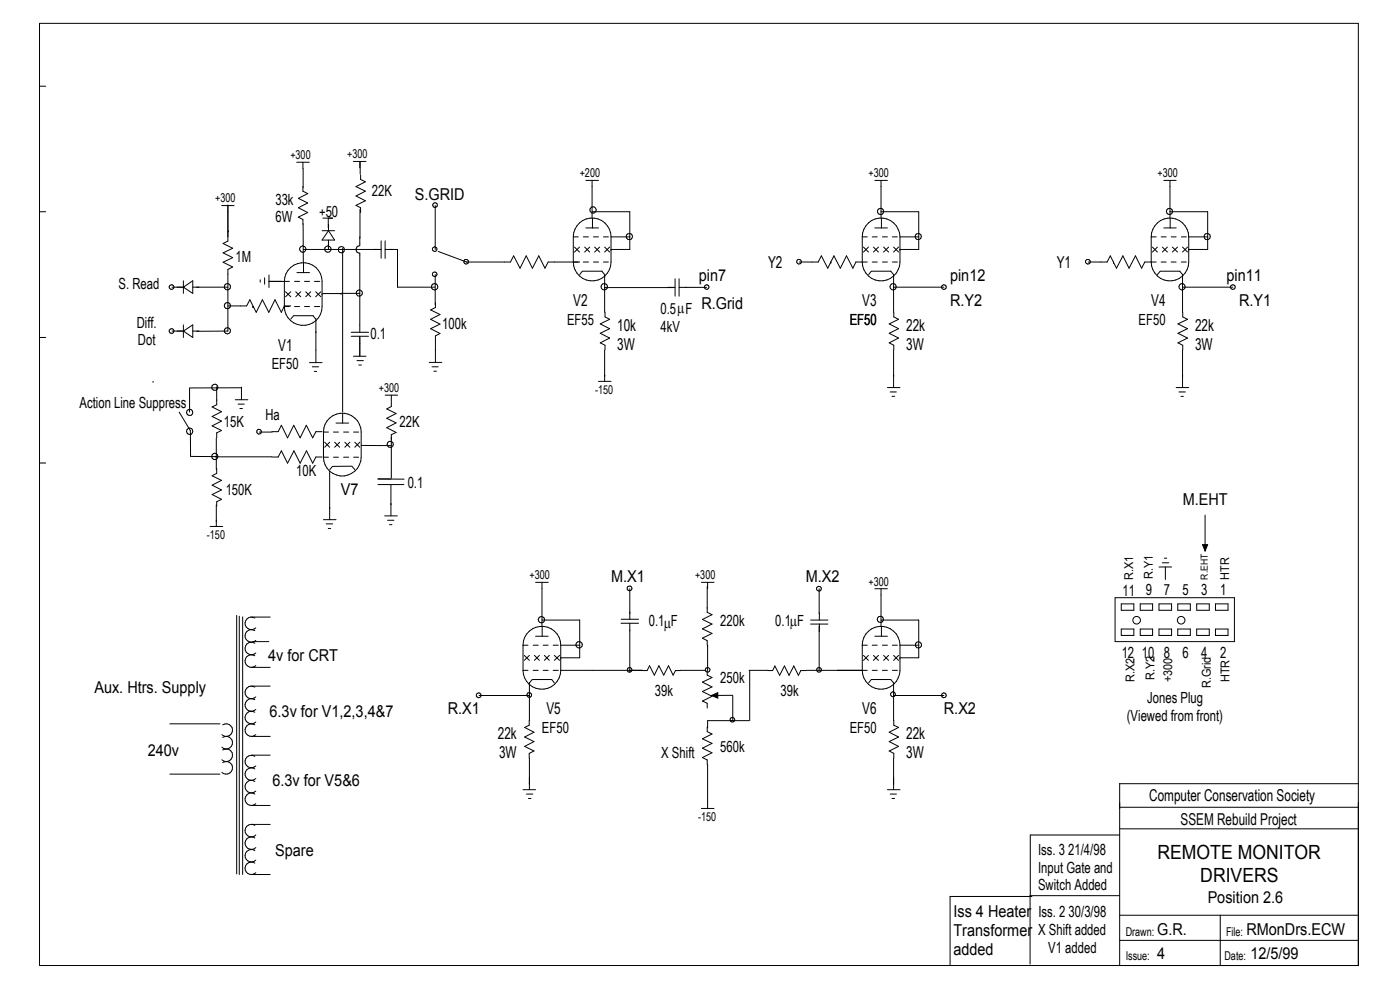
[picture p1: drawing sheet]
<svg xmlns="http://www.w3.org/2000/svg" width="297mm" height="210mm" viewBox="0 0 297 210" stroke-linecap="round" stroke-linejoin="round" font-family="sans-serif">
<g fill="none" stroke="#000" stroke-width=".21">
<path d="M8.4 18.3h1.3M8.4 5h279.8v199.8h-279.8zM62.9 34.4h2.7M64.3 34.4v6.2l1 .5-2 1 2 1-2 1 2 1-2 1 1 .5v1M75 34.2h2.6M76.3 34.2v1.4M76.4 34.2v2.7M76.5 37.1v1l1 .5-2 1 2 1-2 1 2 1-2 1 1 .5v1M124.3 38.3h2.7M125.6 38.3v8M185.6 38.3h2.7M186.9 38.3v8"/>
<path d="M246.9 38.3h2.6M248.2 38.3v8M8.4 44.9h1.3M38.9 59.6v2.6M47 43.6h2.7M48.3 43.5v7.6l-1 .5 2.1 1.1-2.1 .9 2.1 1.1-2.1 .9 2.1 1-1.1 .5v13.1l-6.6 .1M48.5 48.9h.1M55.2 59.4v.5M56.1 58.9v1.4M57 59.7h4.4M57.1 58.3v2.7M61.7 56.7a4 4 0 0 1 4.3-.6 4 4 0 0 1 2.3 3.6v5.3a4 4 0 0 1-4 4 4 4 0 0 1-4-4v-5.3a3.9 3.9 0 0 1 1.4-3z"/>
<path d="M62.5 59.7h1M63 57.8h2.7M64.3 47.5v8.2M64.3 52.9h16.6M64.4 55.8v2M64.6 59.7h1.1M66.7 59.7h1.1M68.3 48.9h2.7M68.5 46.3h2.1M69.6 46.3v2M69.7 47.6v1.3M69.7 50.9v2"/>
<path d="M69.7 48.9l1.3 2h-2.7zM72.7 52.7v34.7M76.3 50.2v1.9a.8 .8 0 0 0-.8 .8 .8 .8 0 0 0 .8 .8M76.3 53.7v16.8M76.4 44.4v6.1M80.9 51.1v3.7M81.7 52.9h2.6v8h8v-2.6M81.7 51.1v3.7M92.3 43.6v9.3M93 53.3l6.1 2.3M99 55.6h9.3l.7-1.3 1.3 2.6 1.3-2.6 1.3 2.6 1.4-2.6 1.3 2.6 .7-1.3h6.7M121.6 50.2h1.1"/>
<path d="M121.6 50.2a4 4 0 0 1 4-3.9 4 4 0 0 1 4 3.9M121.6 50.2v5.4a4 4 0 0 0 4 4 4 4 0 0 0 4-4v-5.4M121.9 52.4l1 1.1M122.9 52.4l-1 1.1M123.5 57.5l-.5 .8M123.6 57.5h4.1M123.7 50.2h1.1M123.7 55.6h1.1M124 52.4l1.1 1.1M124.3 48.3h2.7M125.1 52.4l-1.1 1.1M125.6 44.9h8v8h-4"/>
<path d="M125.7 46.3v2.1M125.9 50.2h1.1M125.9 55.6h1.1M126.2 52.4l1 1.1M127.2 52.4l-1 1.1M127.7 57.5l.6 .8v8M128 50.2h1.1M128 55.6h1.1M128.3 52.4l1 1.1M129.3 52.4l-1 1.1M129.6 52.9h.1M129.6 50.2h4"/>
<path d="M143.2 59.1v3.7M144.1 59.1v3.7M169.6 55.6h4l.6-1.3 1.4 2.6 1.3-2.6 1.4 2.6 1.3-2.6 1.3 2.6 .7-1.3h2.4M176.2 55.6h.1M182.9 50.2h1.1M182.9 50.2a4 4 0 0 1 4-4 4 4 0 0 1 4 4M182.9 50.2v5.4a4 4 0 0 0 4 4 4 4 0 0 0 4-4v-5.4M183.2 52.4l1 1.1M184.2 52.4l-1 1.1M184.8 57.5l-.5 .8M184.9 57.5h4.1l.6 .8v8M185 50.2h1.1"/>
<path d="M185 55.6h1.1M185.3 52.4l1.1 1.1M185.6 48.3h2.7M186.4 52.4l-1.1 1.1M186.9 44.9h8v8h-4M187 46.3v2.1M187.2 50.2h1.1M187.2 55.6h1.1M187.5 52.4l1 1.1M188.5 52.4l-1 1.1M189.3 50.2h1.1M189.3 55.6h1.1"/>
<path d="M189.6 52.4l1 1.1M190.6 52.4l-1 1.1M190.9 52.9h.1M190.9 50.2h4M230.9 55.6h4l.6-1.3 1.4 2.6 1.3-2.6 1.3 2.6 1.4-2.6 1.3 2.6 .7-1.3h2.4M236.2 55.6h.1M244.2 50.2h1.1M244.2 50.2a4 4 0 0 1 4-4 4 4 0 0 1 4 4M244.2 50.2v5.4a4 4 0 0 0 4 4 4 4 0 0 0 4-4v-5.4M244.5 52.4l1 1.1M245.5 52.4l-1 1.1M246.1 57.5l-.6 .8"/>
<path d="M246.2 57.5h4.1l.6 .8v8M246.3 50.2h1.1M246.3 55.6h1.1M246.6 52.4l1 1.1M246.9 48.3h2.6M247.6 52.4l-1 1.1M248.2 44.9h8v8h-4M248.2 46.3v2.1M248.5 50.2h1M248.5 55.6h1M248.7 52.4l1.1 1.1M249.8 52.4l-1.1 1.1"/>
<path d="M250.6 50.2h1.1M250.6 55.6h1.1M250.9 52.4l1 1.1M251.9 52.4l-1 1.1M252.2 52.9h.1M252.2 50.2h4M8.4 71.6h1.3M36.5 60.9h2.7M36.5 70.2h2.7M38.9 60.9l2-1.3v2.6zM38.9 70.2l2-1.3v2.7zM38.9 68.9v2.7"/>
<path d="M40.9 60.9h7.4M40.9 70.2h1.3M48.3 64.9h4l.7-1.3 1.4 2.7 1.3-2.7 1.3 2.7 1.3-2.7 1.4 2.7 .6-1.4h1.4M53.7 65h.1M60.3 65h1.1M60.6 61.9l1.1 1M61.7 61.9l-1.1 1M62.3 67l-.6 .7M62.3 67h4.1l.6 .7M62.5 65h1M62.7 61.9l1.1 1M63.8 61.9l-1.1 1"/>
<path d="M64.6 65h1.1M64.9 61.9l1 1M65.7 76.9h2.6M65.9 61.9l-1 1M66.3 77.8h1.3M66.7 78.8h.5M66.7 65h1.1M67 61.9l1.1 1M67 70.4h.1M67 67.6v9.3M68.1 61.9l-1.1 1M68.3 62.4h.1"/>
<path d="M68.5 62.3h3.9M72.3 62.2h.1M72.3 62.2h4M74.5 70.5h3.7M74.5 71.3h3.7M75 75.6h2.6M75.7 76.5h1.4M76.1 77.4h.6M76.3 71.3v4.3M91.1 76.9h2.6M91.7 77.8h1.3M92 78.7h.6"/>
<path d="M92.3 61.1v3.5M92.4 64.2v1l-1 .5 1.9 1-1.9 1 1.9 1-1.9 1 1.9 1-.9 .5v5.7M128.2 61h14.7M128.3 79.6h.1M128.3 60.9h.1M128.3 74.3v6.6M128.4 66.2v1l.9 .5-2 1 2 1-2 1 2 1-2 1 1.1 .5v1M141.6 61h1.6M144.1 61h5.8M189.6 79.6h.1M189.6 60.9h.1M189.6 74.3v7.9"/>
<path d="M189.6 60.9h10.6M189.6 66.2v1l1 .5-2 1 2 1-2 1 2 1-2 1 1 .5v1M250.9 79.6h.1M250.9 60.9h.1M250.9 60.9h10.6M250.9 74.3v7.9M250.9 66.2v1l1 .5-2 1 2 1-2 1 2 1-2 1 1 .5v1M8.4 98.2h1.3M32.5 80.9h.1M38 87.4l2.4 4v5.4l5.5 .1M40.2 82.3v5.1M45.7 96.9h12"/>
<path d="M45.9 92.9v6.7M46 82v3.9l-1 .4 2 1-2 1 2 1-2 1 2 1-1 .5v1M46 99.4v1l-1 .5 2 1-2 1 2 1-2 1 2 1-1 .5v1M49.9 84.8h2.7M50.5 85.7h1.3M50.9 86.7h.5M51.2 82.3h-10.8M51.2 82.1v2.7M55 91.7h2.7M57.7 91.6h1.3l.7-1.4 1.3 2.7 1.3-2.7 1.4 2.7 1.3-2.7 1.3 2.7 .7-1.3h1.3M57.7 96.9h1.3l.7-1.3 1.3 2.7 1.4-2.7 1.3 2.7 1.3-2.7 1.3 2.7 .7-1.4h1.3M68.6 91.7h1.1"/>
<path d="M68.6 97h1.1M68.6 91.7a4 4 0 0 1 4-4.1 4 4 0 0 1 4 4.1v5.3a4 4 0 0 1-4 4 4 4 0 0 1-4-4M68.6 91.7v5.3M68.9 93.8l1 1.1M69.9 93.8l-1 1.1M70.5 98.9l-.5 .7M70.6 98.9h4.1l.6 .7M70.7 91.7h1.1M70.7 97h1.1M71 93.8l1.1 1.1M71.3 89.7h2.7M72.1 93.8l-1.1 1.1"/>
<path d="M72.7 87.7v2M72.9 91.7h1.1M72.9 97h1.1M73.2 93.8l1 1.1M74.2 93.8l-1 1.1M75 91.7h1.1M75 97h1.1M75.3 93.8l1 1.1M76.3 93.8l-1 1.1M76.6 94.5h6.4M81.7 83.8h2.7M83 83.8v1.3"/>
<path d="M83 85.2v1l-1 .5 2 1-2 1 2 1-2 1 2 1-1 .5v9.2M127 80.9h2.6M188.3 82.2h2.6M188.8 83.1h1.4M189.2 84.1h.6M249.5 82.2h2.7M250.1 83.1h1.4M250.5 84.1h.5M44.6 111.7h2.6M45.9 107.1v4.6M68.6 110.2h2.7M69.2 111.1h1.4"/>
<path d="M69.6 112.1h.5M69.9 100v10.2M80.2 102.8h5.5M81.6 109.4h2.7M82.2 110.4h1.4M82.6 111.3h.5M82.9 101.6h-2.7h5.5M82.9 102.8v6.6M246.6 119.4h1.3M247 118.4h.5M255.1 115.5h1.1l-.5 1.4zM255.7 109.3v7.6"/>
<path d="M50.2 130.6v54.8M50.8 130.7v54.8M51.5 130.9v54.6M53.3 130.9h4M53.6 136.1h3.4M54.1 131.1a1.34 1.34 0 0 0-1.8 .3 1.34 1.34 0 0 0 .1 1.8 1.34 1.34 0 0 0 1.9 0M54.1 133.8a1.34 1.34 0 0 0-1.8 .3 1.34 1.34 0 0 0 .1 1.8 1.34 1.34 0 0 0 1.9-.1M54.1 136.4a1.34 1.34 0 0 0-1.8 .4 1.34 1.34 0 0 0 .1 1.8 1.34 1.34 0 0 0 1.9-.1M54.1 139.1a1.34 1.34 0 0 0-1.8 .3 1.34 1.34 0 0 0 .1 1.8 1.34 1.34 0 0 0 1.9 0M111 136.9h1M111 136.9a4 4 0 0 1 4-4 4 4 0 0 1 4 4M111 136.9v5.3"/>
<path d="M111.2 139l1.1 1.1M112.3 139l-1.1 1.1M113.1 136.9h1.1M113.4 139l1 1.1M113.6 135h2.7M113.6 123.5h2.7M114.4 139l-1 1.1M115 131.5h8v8h-4M115 123.5v9.3M115 132.9v2.1M115.2 136.9h1.1M115.5 139l1 1.1"/>
<path d="M116.5 139l-1 1.1M117.3 136.9h1.1M117.6 139l1.1 1.1M118.7 139l-1.1 1.1M119 139.5h.1M119 136.9h4M119 136.9v5.3M131.7 132.2h3.8M131.8 131.4h3.7M133.6 124.9v6.5M133.6 132.2v10.3M148.8 123.5h2.7"/>
<path d="M150 124.4v5.5l1 .5-2 1 2 1-2 1 2 1-2 1 1 .5v1M150.1 136.9h.1M150.1 123.5v1.4M150.1 136.9v5.3M172 131.5h3.6M172 132.4h3.6M173.8 124.9v6.6M173.8 132.4v9.8M182.9 136.9h1.1M182.9 136.9v5.3a4 4 0 0 0 4 4 4 4 0 0 0 4-4v-5.3M182.9 136.9a4 4 0 0 1 4-4 4 4 0 0 1 4 4M183.2 139l1 1.1"/>
<path d="M184.2 139l-1 1.1M185 136.9h1.1M185.3 139l1.1 1.1M185.6 135h2.7M185.6 124.9h2.7M186.4 139l-1.1 1.1M186.9 124.9v7.9M186.9 131.5h8v8h-4M187 132.9v2.1M187.2 136.9h1.1M187.5 139l1 1.1M188.5 139l-1 1.1"/>
<path d="M189.3 136.9h1.1M189.6 139l1 1.1M190.6 139l-1 1.1M190.9 139.5h.1M190.9 136.9h4M236.6 126.8h25.3v9.3h-25.3zM237.9 128.1h2.6v1.4h-2.6zM237.9 133.4h2.6v1.4h-2.6zM241.9 128.1h2.6v1.4h-2.6zM241.9 133.4h2.6v1.4h-2.6zM245.9 128.1h2.6v1.4h-2.6zM245.9 133.4h2.6v1.4h-2.6z"/>
<path d="M245.9 120.3h2.6M247.2 120.3v2.6M249.9 128.1h2.6v1.4h-2.6zM249.9 133.4h2.6v1.4h-2.6zM253.9 128.1h2.6v1.4h-2.6zM253.9 133.4h2.6v1.4h-2.6zM257.9 128.1h2.6v1.4h-2.6zM257.9 133.4h2.6v1.4h-2.6zM36 153.5h10.7M47.2 153.8a1.33 1.33 0 0 1 1.8 .2 1.33 1.33 0 0 1-.1 1.8 1.33 1.33 0 0 1-1.8 0M47.2 156.4a1.33 1.33 0 0 1 1.8 .3 1.33 1.33 0 0 1-.1 1.8 1.33 1.33 0 0 1-1.8 0M47.2 159.1a1.33 1.33 0 0 1 1.8 .3 1.33 1.33 0 0 1-.1 1.8 1.33 1.33 0 0 1-1.8 0"/>
<path d="M53.3 145.5h4M53.3 156.2h4M53.3 141.6h4M54.1 145.8a1.34 1.34 0 0 0-1.8 .3 1.34 1.34 0 0 0 .1 1.8 1.34 1.34 0 0 0 1.9-.1M54.1 148.4a1.34 1.34 0 0 0-1.8 .3 1.34 1.34 0 0 0 .1 1.9 1.34 1.34 0 0 0 1.9-.1M54.1 151.1a1.34 1.34 0 0 0-1.8 .3 1.34 1.34 0 0 0 .1 1.8 1.34 1.34 0 0 0 1.9 0M54.1 153.8a1.34 1.34 0 0 0-1.8 .3 1.34 1.34 0 0 0 .1 1.8 1.34 1.34 0 0 0 1.9-.1M101.6 147.5h10.7M111 142.2h1M111 142.2a4 4 0 0 0 4 4 4 4 0 0 0 4-4M112.3 152.8v1l-1 .5 2 1-2 1 2 1-2 1 2 1-1 .5v1M112.3 147.5h.1"/>
<path d="M112.9 144.1l-.6 .8v8M112.9 144.1h4.2l.5 .8M113.1 142.2h1.1M115.2 142.2h1.1M117.3 142.2h1.1M119 142.2h17.3M136.3 142.2h1l.5-1 1 2 1-2 1 2 1-2 1 2 .5-1h1M144.3 142.2h5.3M150 142.2v1l1 .5-2 1 2 1-2 1 2 1-2 1 1 .5v1M150 154.2v1l1 .5-2 1 2 1-2 1 2 1-2 1 1 .5v1M150.1 154.2h.1M150.9 147.5l1.4-.6v1.2z"/>
<path d="M155.4 147.5h-4.5M155.4 147.5v5.4M158.9 142.2h4M158.9 152.9h-8.8v1.3M159 142.2v10.7M162.9 142.2h1l.5-.9 1 2 1-2 1 2 1-2 1 2 .5-1.1h1M170.9 142.2h13.1M184.8 144.1l-.5 .8M184.9 144.1h4.1l.6 .8v8M185 142.2h1.1M187.2 142.2h1.1M189.3 142.2h1.1"/>
<path d="M189.6 147.5h.1M189.6 147.5h10.6M189.6 152.8v1l1 .5-2 1 2 1-2 1 2 1-2 1 1 .5v1M36 164.2h10.7M47.2 161.8a1.33 1.33 0 0 1 1.8 .2 1.33 1.33 0 0 1-.1 1.8 1.33 1.33 0 0 1-1.8 0M53.3 160.2h4M53.3 170.9h4M53.6 174.9l.5 .2M54.1 177.8a1.33 1.33 0 0 0-1.8 .3 1.33 1.33 0 0 0 .1 1.8 1.33 1.33 0 0 0 1.9-.1M54.1 160.4a1.33 1.33 0 0 0-1.8 .3 1.33 1.33 0 0 0 .1 1.9 1.33 1.33 0 0 0 1.9-.1M54.1 163.1a1.33 1.33 0 0 0-1.8 .3 1.33 1.33 0 0 0 .1 1.8 1.33 1.33 0 0 0 1.9-.1M54.1 165.8a1.33 1.33 0 0 0-1.8 .3 1.33 1.33 0 0 0 .1 1.8 1.33 1.33 0 0 0 1.9-.1"/>
<path d="M54.1 168.4a1.33 1.33 0 0 0-1.8 .3 1.33 1.33 0 0 0 .1 1.9 1.33 1.33 0 0 0 1.9-.1M57.3 174.9h-4.1a1.33 1.33 0 0 0-1.1 1.9 1.33 1.33 0 0 0 2.2 .3M111 167.5h2.6M111.7 168.4h1.3M112.1 169.4h.5M112.3 166.2h.1M112.3 160.8v6.7M148.8 171.5h2.7M150.1 162.2v9.3M188.3 167.5h2.6M188.8 168.4h1.4M189.2 169.4h.6"/>
<path d="M189.6 166.2h.1M189.6 160.8v6.7M237.5 177.1h-18.9v12.9M237.5 166.2v38.6M237.5 175.8h50.7M237.5 171.2h50.7M237.5 166.2h50.7M53.3 185.5h4M54.1 180.4a1.33 1.33 0 0 0-1.8 .3 1.33 1.33 0 0 0 .1 1.8 1.33 1.33 0 0 0 1.9 0M54.1 183.1a1.33 1.33 0 0 0-1.8 .3 1.33 1.33 0 0 0 .1 1.8 1.33 1.33 0 0 0 1.9-.1M218.9 190.2h-17.4v14.6M237.5 190h-19v14.5"/>
<path d="M237.5 194.1h50.7M237.5 199.5h50.7M258.9 194.1v10.7"/>
<circle cx="64.2" cy="52.8" r=".67"/>
<circle cx="69.6" cy="52.8" r=".68"/>
<circle cx="72.4" cy="53" r=".67"/>
<circle cx="92.2" cy="52.8" r=".49"/>
<circle cx="92.2" cy="58.2" r=".49"/>
<circle cx="92.3" cy="43.5" r=".49"/>
<circle cx="98.9" cy="55.5" r=".49"/>
<circle cx="125.8" cy="44.5" r=".67"/>
<circle cx="133.5" cy="50.2" r=".67"/>
<circle cx="169.5" cy="55.5" r=".49"/>
<circle cx="186.8" cy="44.9" r=".65"/>
<circle cx="194.8" cy="50.2" r=".67"/>
<circle cx="230.8" cy="55.5" r=".51"/>
<circle cx="248.1" cy="44.9" r=".65"/>
<circle cx="256.1" cy="50.2" r=".67"/>
<circle cx="36.4" cy="70.2" r=".51"/>
<circle cx="36.4" cy="60.9" r=".51"/>
<circle cx="48.2" cy="70.2" r=".65"/>
<circle cx="48.2" cy="64.8" r=".65"/>
<circle cx="48.2" cy="60.8" r=".67"/>
<circle cx="76.2" cy="62.2" r=".65"/>
<circle cx="92.2" cy="60.8" r=".68"/>
<circle cx="128.2" cy="60.8" r=".68"/>
<circle cx="149.9" cy="60.9" r=".49"/>
<circle cx="189.5" cy="60.8" r=".67"/>
<circle cx="200.2" cy="60.9" r=".49"/>
<circle cx="250.8" cy="60.8" r=".67"/>
<circle cx="261.5" cy="60.9" r=".51"/>
<circle cx="40.2" cy="91.5" r=".67"/>
<circle cx="40.2" cy="87.5" r=".65"/>
<circle cx="45.6" cy="96.8" r=".67"/>
<circle cx="45.6" cy="82.1" r=".65"/>
<circle cx="55" cy="91.6" r=".49"/>
<circle cx="82.8" cy="94.3" r=".65"/>
<circle cx="114.9" cy="131.5" r=".67"/>
<circle cx="122.9" cy="136.8" r=".68"/>
<circle cx="133.5" cy="124.8" r=".51"/>
<circle cx="173.7" cy="124.9" r=".52"/>
<circle cx="186.8" cy="131.4" r=".65"/>
<circle cx="194.8" cy="136.8" r=".65"/>
<circle cx="241.1" cy="131.6" r=".81"/>
<circle cx="250.6" cy="131.6" r=".81"/>
<circle cx="101.5" cy="147.5" r=".51"/>
<circle cx="112.3" cy="147.4" r=".49"/>
<circle cx="133.6" cy="142.1" r=".49"/>
<circle cx="150.1" cy="142.1" r=".49"/>
<circle cx="155.4" cy="152.7" r=".49"/>
<circle cx="173.7" cy="142.1" r=".49"/>
<circle cx="189.4" cy="147.3" r=".51"/>
<circle cx="200.2" cy="147.5" r=".5"/>
</g>
<path d="M255.1 115.5h1.1l-.5 1.4zM150.9 147.5l1.4-.6v1.2z" fill="#000"/>
<g font-size="4.1">
<text x="245.5" y="182.3">REMOTE MONITOR</text>
<text x="254.6" y="187.1">DRIVERS</text>
</g>
<g font-size="3.5">
<text x="88" y="42.4">S.GRID</text>
<text x="148.3" y="59.6">pin7</text>
<text x="162.9" y="56.9">Y2</text>
<text x="201.5" y="59.6">pin12</text>
<text x="224.2" y="56.9">Y1</text>
<text x="260.2" y="59.6">pin11</text>
<text x="121.6" y="64.9">V2</text>
<text x="148.8" y="65.4">R.Grid</text>
<text x="182.9" y="64.9">V3</text>
<text x="201.5" y="64.9">R.Y2</text>
<text x="244.2" y="64.9">V4</text>
<text x="262.8" y="64.9">R.Y1</text>
<text x="130.9" y="70.2">10k</text>
<text x="192.2" y="70.2">22k</text>
<text x="253.5" y="70.2">22k</text>
<text x="59" y="74.4">V1</text>
<text x="130.9" y="74.3">3W</text>
<text x="192.2" y="74.3">3W</text>
<text x="253.5" y="74.3">3W</text>
<text x="72.3" y="105">V7</text>
<text x="250.9" y="107.2">M.EHT</text>
<text x="129.6" y="123.5">M.X1</text>
<text x="170.9" y="123.5">M.X2</text>
<text x="56.9" y="140.2">4v for CRT</text>
<text x="20" y="147.1">Aux. Htrs. Supply</text>
<text x="57.2" y="152.2">6.3v for V1,2,3,4&amp;7</text>
<text x="95" y="151.5">R.X1</text>
<text x="115.9" y="151.5">V5</text>
<text x="182.9" y="151.5">V6</text>
<text x="200.2" y="151.5">R.X2</text>
<text x="31.4" y="160.3">240v</text>
<text x="105.6" y="156.8">22k</text>
<text x="105.9" y="160.8">3W</text>
<text x="192.2" y="156.8">22k</text>
<text x="192.2" y="160.8">3W</text>
<text x="57.8" y="166.8">6.3v for V5&amp;6</text>
<text x="243.8" y="170">Computer Conservation Society</text>
<text x="250.4" y="174.9">SSEM Rebuild Project</text>
<text x="58.4" y="181.5">Spare</text>
<text x="256.2" y="191.5">Position 2.6</text>
<text x="202.3" y="194.6">Iss 4 Heater</text>
<text x="202.3" y="198.6">Transformer</text>
<text x="202.3" y="202.6">added</text>
<text x="245.5" y="203.5">4</text>
<text x="245.5" y="198.3">G.R.</text>
<text x="264.4" y="198.3">RMonDrs.ECW</text>
<text x="265.3" y="203.5">12/5/99</text>
</g>
<g font-size="3.4">
<text x="143.6" y="66.5">µ</text>
<text x="140.8" y="133.3">µ</text>
<text x="167.6" y="132.8">µ</text>
</g>
<g font-size="3.3">
<text x="78.9" y="41.6">22K</text>
<text x="58.4" y="43.4">33k</text>
<text x="58.4" y="47.2">6W</text>
<text x="67.7" y="45.9">+50</text>
<text x="50" y="55.6">1M</text>
<text x="25.1" y="61.4">S. Read</text>
<text x="29" y="69.5">Diff.</text>
<text x="93.8" y="69.9">100k</text>
<text x="120.3" y="68.9">EF55</text>
<text x="140.1" y="66.7">0.5 F</text>
<text x="140.1" y="70.4">4kV</text>
<text x="180.3" y="68.9">EF50</text>
<text x="241.6" y="68.9">EF50</text>
<text x="29.3" y="73.3">Dot</text>
<text x="78.6" y="72">0.1</text>
<text x="57.7" y="78.2">EF50</text>
<text x="16.9" y="86.5">Action Line Suppress</text>
<text x="56.3" y="89.2">Ha</text>
<text x="47.5" y="90.5">15K</text>
<text x="84.8" y="90.7">22K</text>
<text x="62.9" y="101">10K</text>
<text x="47.9" y="104.9">150K</text>
<text x="86.5" y="103.5">0.1</text>
<text x="238.1" y="126.3">11</text>
<text x="243.1" y="126.2">9</text>
<text x="246.9" y="126.2">7</text>
<text x="250.9" y="126.2">5</text>
<text x="254.8" y="126.2">3</text>
<text x="258.9" y="126.2">1</text>
<text x="137.6" y="132.8">0.1 F</text>
<text x="152.8" y="132.8">220k</text>
<text x="164.5" y="132.8">0.1 F</text>
<text x="238" y="139.5">12 10</text>
<text x="246.9" y="139.5">8</text>
<text x="250.9" y="139.5">6</text>
<text x="254.8" y="139.5">4</text>
<text x="258.9" y="139.5">2</text>
<text x="138.9" y="147.5">39k</text>
<text x="152.8" y="144.9">250k</text>
<text x="165.6" y="147.5">39k</text>
<text x="243.4" y="149.2">Jones Plug</text>
<text x="115" y="155.5">EF50</text>
<text x="180.3" y="155.5">EF50</text>
<text x="239.1" y="153">(Viewed from front)</text>
<text x="140.3" y="160.8">X Shift</text>
<text x="152.8" y="159.5">560k</text>
<text x="220.2" y="181.3">Iss. 3 21/4/98</text>
<text x="220.2" y="185.1">Input Gate and</text>
<text x="220.2" y="188.8">Switch Added</text>
<text x="220.3" y="194.6">Iss. 2 30/3/98</text>
<text x="220.3" y="198.4">X Shift added</text>
<text x="222.4" y="202.1">V1 added</text>
</g>
<g font-size="2.6">
<text x="61.6" y="33.7">+300</text>
<text x="73.7" y="33.6">+300</text>
<text x="123" y="37.6">+200</text>
<text x="184.2" y="37.6">+300</text>
<text x="245.5" y="37.6">+300</text>
<text x="45.7" y="42.9">+300</text>
<text x="80.3" y="83.1">+300</text>
<text x="126.3" y="83.6">-150</text>
<text x="43.9" y="114.3">-150</text>
<text x="112.3" y="122.9">+300</text>
<text x="147.4" y="122.9">+300</text>
<text x="184.2" y="124.2">+300</text>
<text x="240.4" y="123" transform="rotate(-90 240.4 123)">R.X1</text>
<text x="244.6" y="122.8" transform="rotate(-90 244.6 122.8)">R.Y1</text>
<text x="260.7" y="122.9" transform="rotate(-90 260.7 122.9)">HTR</text>
<text x="240.7" y="144.6" transform="rotate(-90 240.7 144.6)">R.X2</text>
<text x="244.9" y="144.3" transform="rotate(-90 244.9 144.3)">R.Y2</text>
<text x="248.7" y="144.7" transform="rotate(-90 248.7 144.7)">+300</text>
<text x="256.8" y="145.9" transform="rotate(-90 256.8 145.9)">R.Grid</text>
<text x="260.9" y="144.7" transform="rotate(-90 260.9 144.7)">HTR</text>
<text x="148.1" y="174.2">-150</text>
<text x="238.8" y="203.5">Issue:</text>
<text x="238.8" y="198.5">Drawn:</text>
<text x="259.8" y="203.5">Date:</text>
<text x="260.1" y="198.6">File:</text>
</g>
<text font-size="2.1" x="256.2" y="122.9" transform="rotate(-90 256.2 122.9)">R.EHT</text>
</svg>
